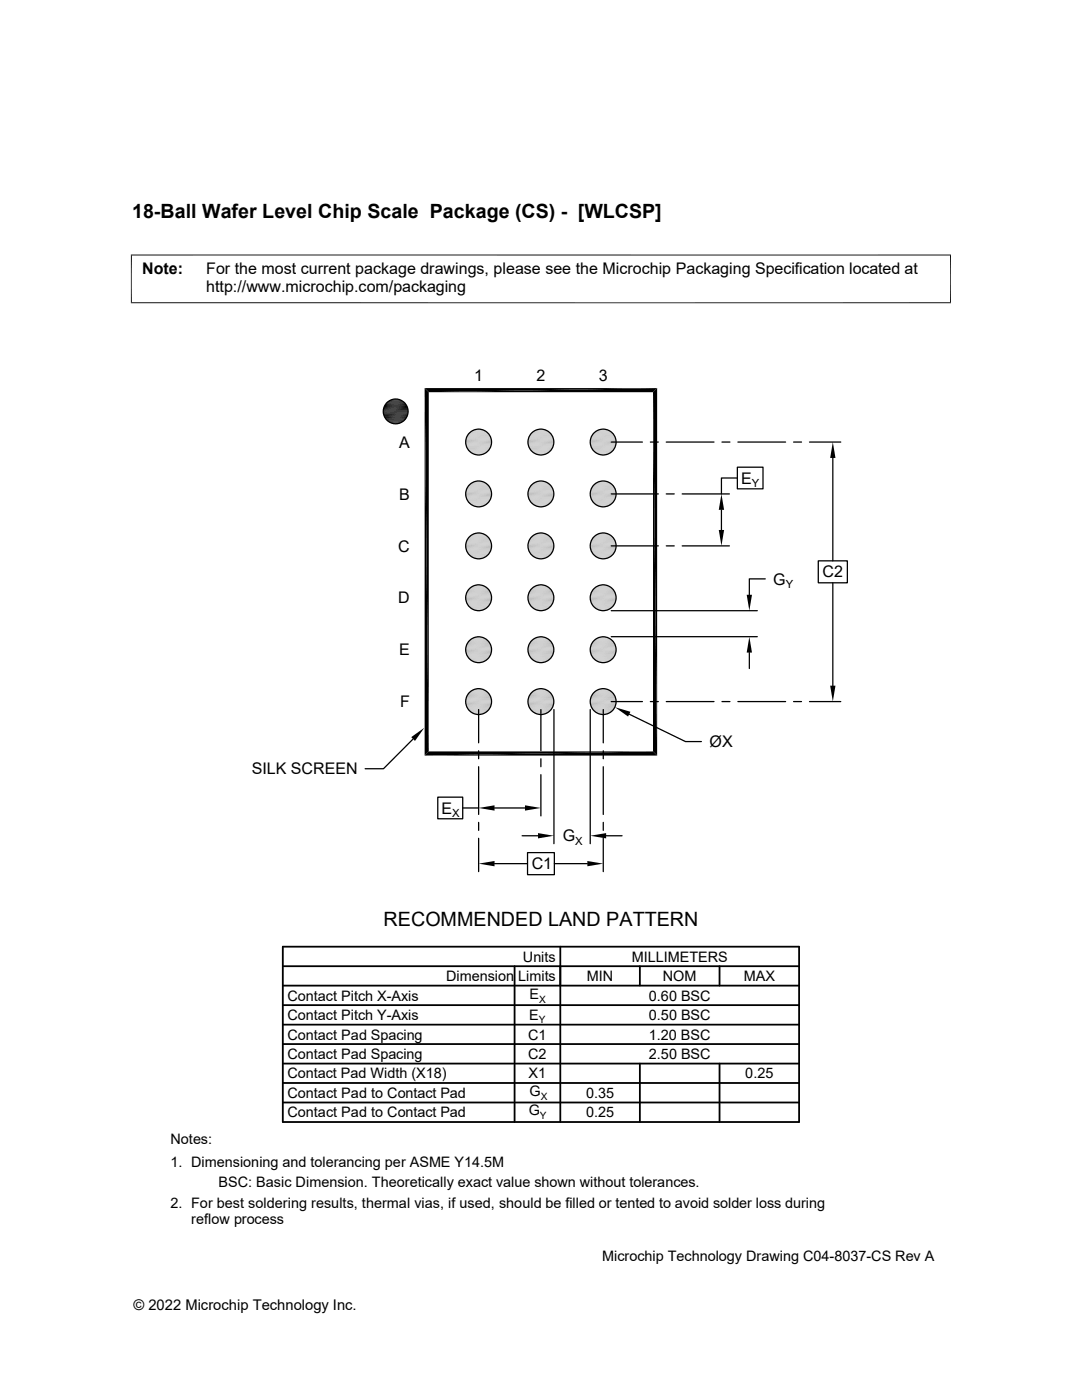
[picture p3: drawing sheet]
<svg xmlns="http://www.w3.org/2000/svg" width="216mm" height="279mm" viewBox="0 0 216 279" stroke-linecap="round" stroke-linejoin="round" font-family="sans-serif">
<g fill="#000">
<path d="M78 79.8h1.9zM78.2 79.8h1.7zM78.2 79.8h1.5zM78.4 79.7l1.3 .1zM78.4 79.7h1.1zM78.7 79.7h.8zM78.7 79.7h.6zM84.7 77.4l.9 72.6-.9 .8zM84.7 77.4l.9 .9v71.7zM85.6 78.3l45.5-.9-.8 .9zM84.7 77.4h46.4l-45.5 .9zM78 84.4l1.7 .1z"/>
<path d="M78 84.4h1.9zM78.2 84.5h1.3zM78.2 84.5h1.5zM78.4 84.5l.9 .1zM78.4 84.5h1.1zM78.7 84.6h.6zM84.7 150.8l45.6-.8 .8 .8zM84.7 150.8l.9-.8h44.7zM130.3 78.3l.8 72.5-.8-.8zM130.3 78.3l.8-.9v73.4z"/>
</g>
<g fill="none" stroke="#000" stroke-width=".2">
<path d="M77.6 80h2.7M77.8 79.9h2.3M76.6 83.1h4.7M76.7 80.9h4.5M76.8 83.5h4.3M76.8 80.7h4.3M76.9 80.6h4.1M76.9 83.7h4.1M77.1 80.4h3.7M77.1 83.8h3.7M77.2 80.2h3.5M77.2 84h3.5"/>
<path d="M77.4 84.1h3.1M77.4 80.1h3.1M77.6 84.2h2.7M77.8 84.3h2.3"/>
</g>
<path d="M76.5 82h4.9M76.5 82.4h4.9M76.5 81.6h4.9M76.6 81.3h4.7M76.6 82.9h4.7M76.6 81.1h4.7M76.7 83.3h4.5" fill="none" stroke="#000" stroke-width=".21"/>
<path d="M76.5 81.8h4.9M76.5 82.2h4.9M76.5 82.7h4.9" fill="none" stroke="#000" stroke-width=".23"/>
<circle cx="79" cy="82.1" r="2.47" fill="none" stroke="#000" stroke-width=".25"/>
<g fill="#c0c0c0">
<path d="M95.2 85.7h.6z"/>
<path d="M107.7 85.7h.6z"/>
<path d="M120.1 85.7h.6z"/>
<path d="M119.8 85.7h1.1z"/>
<path d="M120.1 85.7h.8z"/>
<path d="M107.4 85.7h1.1z"/>
<path d="M107.7 85.7h.8z"/>
<path d="M94.9 85.7h1.1z"/>
<path d="M95.2 85.7h.8z"/>
<path d="M119.6 85.8h1.6z"/>
<path d="M119.8 85.7l1.4 .1z"/>
<path d="M107.2 85.8h1.5z"/>
<path d="M107.4 85.7l1.3 .1z"/>
<path d="M94.7 85.8h1.6z"/>
<path d="M94.9 85.7l1.4 .1z"/>
</g>
<path d="M119.3 85.8h2" fill="none" stroke="#c0c0c0" stroke-width=".2"/>
<path d="M119.6 85.8h1.7z" fill="#c0c0c0"/>
<path d="M106.9 85.8h2" fill="none" stroke="#c0c0c0" stroke-width=".2"/>
<path d="M107.2 85.8h1.7z" fill="#c0c0c0"/>
<path d="M94.5 85.8h2" fill="none" stroke="#c0c0c0" stroke-width=".2"/>
<path d="M94.7 85.8h1.8z" fill="#c0c0c0"/>
<g fill="none" stroke="#c0c0c0" stroke-width=".2">
<path d="M93.3 86.8h4.4M93.3 89.7h4.4M93.4 89.8h4.2M93.4 86.6h4.2M93.6 86.4h3.9M93.6 90h3.9M93.7 90.2h3.6M93.7 86.3h3.6M93.9 90.3h3.2M93.9 86.1h3.2M94.1 86h2.8M94.1 90.4h2.8"/>
<path d="M94.3 90.6h2.4M94.3 85.9h2.4M105.7 86.8h4.5M105.7 89.7h4.5M105.8 89.8h4.2M105.8 86.6h4.2M106 86.4h3.9M106 90h3.9M106.1 90.2h3.6M106.1 86.3h3.6M106.3 90.3h3.2M106.3 86.1h3.2"/>
<path d="M106.5 86h2.8M106.5 90.4h2.8M106.7 90.6h2.5M106.7 85.9h2.5M118.2 86.8h4.4M118.2 89.7h4.4M118.3 89.8h4.1M118.3 86.6h4.1M118.4 86.4h3.9M118.4 90h3.9M118.6 90.2h3.5M118.6 86.3h3.5"/>
<path d="M118.8 90.3h3.2M118.8 86.1h3.2M118.9 86h2.9M118.9 90.4h2.9M119.1 90.6h2.5M119.1 85.9h2.5"/>
</g>
<g fill="none" stroke="#c0c0c0" stroke-width=".21">
<path d="M93 88.8h5M93 87.4h5M93.1 87.2h4.8M93.1 89.2h4.8M93.2 89.5h4.6M93.2 87h4.6M105.4 88.8h5.1M105.4 87.4h5M105.5 87.2h4.9M105.5 89.2h4.9M105.6 89.5h4.7M105.6 87h4.7"/>
<path d="M117.8 88.8h5.1M117.9 87.4h5M117.9 87.2h4.9M117.9 89.2h4.9M118 89.5h4.7M118 87h4.7"/>
</g>
<g fill="none" stroke="#c0c0c0" stroke-width=".23">
<path d="M92.9 87.9h5.2M92.9 88.1h5.2M92.9 88.3h5.2M92.9 88.6h5.2M93 87.6h5M93 89h5M105.3 87.9h5.2M105.3 88.1h5.2M105.3 88.3h5.2M105.3 88.6h5.2M105.4 87.6h5.1M105.4 89h5"/>
<path d="M117.8 87.9h5.1M117.8 88.1h5.2M117.8 88.3h5.2M117.8 88.6h5.1M117.8 87.6h5.1M117.9 89h5"/>
</g>
<path d="M119.3 90.6l1.9 .1z" fill="#c0c0c0"/>
<path d="M119.3 90.6h2" fill="none" stroke="#c0c0c0" stroke-width=".2"/>
<path d="M106.9 90.6l1.8 .1z" fill="#c0c0c0"/>
<path d="M106.9 90.6h2" fill="none" stroke="#c0c0c0" stroke-width=".2"/>
<path d="M94.5 90.6l1.8 .1z" fill="#c0c0c0"/>
<path d="M94.5 90.6h2" fill="none" stroke="#c0c0c0" stroke-width=".2"/>
<g fill="#c0c0c0">
<path d="M119.6 90.7h1.3z"/>
<path d="M119.6 90.7h1.6z"/>
<path d="M107.2 90.7h1.3z"/>
<path d="M107.2 90.7h1.5z"/>
<path d="M94.7 90.7h1.3z"/>
<path d="M94.7 90.7h1.6z"/>
<path d="M95.2 90.8h.6z"/>
<path d="M107.7 90.8h.6z"/>
<path d="M120.1 90.8h.6z"/>
<path d="M119.8 90.7l.9 .1z"/>
<path d="M119.8 90.7h1.1z"/>
<path d="M107.4 90.7l.9 .1z"/>
<path d="M107.4 90.7h1.1z"/>
<path d="M94.9 90.7l.9 .1z"/>
<path d="M94.9 90.7h1.1z"/>
<path d="M95.2 96h.6z"/>
<path d="M107.7 96h.6z"/>
<path d="M120.1 96h.6z"/>
<path d="M119.8 96.1h1.1z"/>
<path d="M120.1 96l.8 .1z"/>
<path d="M107.4 96.1h1.1z"/>
<path d="M107.7 96l.8 .1z"/>
<path d="M94.9 96.1h1.1z"/>
<path d="M95.2 96l.8 .1z"/>
<path d="M119.6 96.1h1.6z"/>
<path d="M119.8 96.1h1.4z"/>
<path d="M107.2 96.1h1.5z"/>
<path d="M107.4 96.1h1.3z"/>
<path d="M94.7 96.1h1.6z"/>
<path d="M94.9 96.1h1.4z"/>
</g>
<path d="M119.3 96.2h2" fill="none" stroke="#c0c0c0" stroke-width=".2"/>
<path d="M119.6 96.1l1.7 .1z" fill="#c0c0c0"/>
<path d="M106.9 96.2h2" fill="none" stroke="#c0c0c0" stroke-width=".2"/>
<path d="M107.2 96.1l1.7 .1z" fill="#c0c0c0"/>
<path d="M94.5 96.2h2" fill="none" stroke="#c0c0c0" stroke-width=".2"/>
<path d="M94.7 96.1l1.8 .1z" fill="#c0c0c0"/>
<g fill="none" stroke="#c0c0c0" stroke-width=".2">
<path d="M93.2 97.4h4.6M93.4 97h4.2M93.6 96.8h3.9M93.7 96.6h3.6M93.9 96.5h3.2M94.1 96.4h2.8M94.3 96.3h2.4M105.6 97.4h4.7M105.8 97h4.2M106 96.8h3.9M106.1 96.6h3.6M106.3 96.5h3.2"/>
<path d="M106.5 96.4h2.8M106.7 96.3h2.5M118 97.4h4.7M118.3 97h4.1M118.4 96.8h3.9M118.6 96.6h3.5M118.8 96.5h3.2M118.9 96.4h2.9M119.1 96.3h2.5M93.3 100h4.4M93.4 100.2h4.2M93.6 100.4h3.9"/>
<path d="M93.7 100.5h3.6M93.9 100.7h3.2M94.1 100.8h2.8M94.3 100.9h2.4M105.7 100h4.5M105.8 100.2h4.2M106 100.4h3.9M106.1 100.5h3.6M106.3 100.7h3.2M106.5 100.8h2.8M106.7 100.9h2.5M118.2 100h4.4"/>
<path d="M118.3 100.2h4.1M118.4 100.4h3.9M118.6 100.5h3.5M118.8 100.7h3.2M118.9 100.8h2.9M119.1 100.9h2.5"/>
</g>
<g fill="none" stroke="#c0c0c0" stroke-width=".21">
<path d="M93 98h5M93 99.4h5M93.1 97.6h4.8M93.1 99.6h4.8M93.2 99.8h4.6M93.3 97.2h4.4M105.4 98h5.1M105.4 99.4h5M105.5 97.6h4.9M105.5 99.6h4.9M105.6 99.8h4.7M105.7 97.2h4.5"/>
<path d="M117.8 98h5.1M117.9 99.4h5M117.9 97.6h4.9M117.9 99.6h4.9M118 99.8h4.7M118.2 97.2h4.4"/>
</g>
<g fill="none" stroke="#c0c0c0" stroke-width=".23">
<path d="M92.9 98.2h5.2M92.9 98.5h5.2M92.9 98.7h5.2M92.9 98.9h5.2M93 99.2h5M93 97.8h5M105.3 98.2h5.2M105.3 98.5h5.2M105.3 98.7h5.2M105.3 98.9h5.2M105.4 99.2h5.1M105.4 97.8h5"/>
<path d="M117.8 98.2h5.1M117.8 98.5h5.2M117.8 98.7h5.2M117.8 98.9h5.1M117.8 99.2h5.1M117.9 97.8h5"/>
</g>
<path d="M119.3 101h1.9z" fill="#c0c0c0"/>
<path d="M119.3 101h2" fill="none" stroke="#c0c0c0" stroke-width=".2"/>
<path d="M106.9 101h1.8z" fill="#c0c0c0"/>
<path d="M106.9 101h2" fill="none" stroke="#c0c0c0" stroke-width=".2"/>
<path d="M94.5 101h1.8z" fill="#c0c0c0"/>
<path d="M94.5 101h2" fill="none" stroke="#c0c0c0" stroke-width=".2"/>
<g fill="#c0c0c0">
<path d="M119.6 101l1.3 .1z"/>
<path d="M119.6 101h1.6z"/>
<path d="M107.2 101l1.3 .1z"/>
<path d="M107.2 101h1.5z"/>
<path d="M94.7 101l1.3 .1z"/>
<path d="M94.7 101h1.6z"/>
<path d="M95.2 101.2h.6z"/>
<path d="M107.7 101.2h.6z"/>
<path d="M120.1 101.2h.6z"/>
<path d="M119.8 101.1l.9 .1z"/>
<path d="M119.8 101.1h1.1z"/>
<path d="M107.4 101.1l.9 .1z"/>
<path d="M107.4 101.1h1.1z"/>
<path d="M94.9 101.1l.9 .1z"/>
<path d="M94.9 101.1h1.1z"/>
<path d="M95.2 106.4h.6z"/>
<path d="M107.7 106.4h.6z"/>
<path d="M120.1 106.4h.6z"/>
<path d="M119.8 106.4h1.1z"/>
<path d="M120.1 106.4h.8z"/>
<path d="M107.4 106.4h1.1z"/>
<path d="M107.7 106.4h.8z"/>
<path d="M94.9 106.4h1.1z"/>
<path d="M95.2 106.4h.8z"/>
<path d="M119.6 106.5h1.6z"/>
<path d="M119.8 106.4l1.4 .1z"/>
<path d="M107.2 106.5h1.5z"/>
<path d="M107.4 106.4l1.3 .1z"/>
<path d="M94.7 106.5h1.6z"/>
<path d="M94.9 106.4l1.4 .1z"/>
</g>
<path d="M119.3 106.5h2" fill="none" stroke="#c0c0c0" stroke-width=".2"/>
<path d="M119.6 106.5l1.7 .1z" fill="#c0c0c0"/>
<path d="M106.9 106.5h2" fill="none" stroke="#c0c0c0" stroke-width=".2"/>
<path d="M107.2 106.5l1.7 .1z" fill="#c0c0c0"/>
<path d="M94.5 106.5h2" fill="none" stroke="#c0c0c0" stroke-width=".2"/>
<path d="M94.7 106.5l1.8 .1z" fill="#c0c0c0"/>
<g fill="none" stroke="#c0c0c0" stroke-width=".2">
<path d="M93.3 107.5h4.4M93.3 110.4h4.4M93.4 110.6h4.2M93.4 107.3h4.2M93.6 107.1h3.9M93.6 110.7h3.9M93.7 110.9h3.6M93.7 107h3.6M93.9 111h3.2M93.9 106.8h3.2M94.1 106.7h2.8M94.1 111.2h2.8"/>
<path d="M94.3 111.3h2.4M94.3 106.6h2.4M105.7 107.5h4.5M105.7 110.4h4.5M105.8 110.6h4.2M105.8 107.3h4.2M106 107.1h3.9M106 110.7h3.9M106.1 110.9h3.6M106.1 107h3.6M106.3 111h3.2M106.3 106.8h3.2"/>
<path d="M106.5 106.7h2.8M106.5 111.2h2.8M106.7 111.3h2.5M106.7 106.6h2.5M118.2 107.5h4.4M118.2 110.4h4.4M118.3 110.6h4.1M118.3 107.3h4.1M118.4 107.1h3.9M118.4 110.7h3.9M118.6 110.9h3.5M118.6 107h3.5"/>
<path d="M118.8 111h3.2M118.8 106.8h3.2M118.9 106.7h2.9M118.9 111.2h2.9M119.1 111.3h2.5M119.1 106.6h2.5"/>
</g>
<g fill="none" stroke="#c0c0c0" stroke-width=".21">
<path d="M93 109.5h5M93 108.1h5M93.1 107.9h4.8M93.1 110h4.8M93.2 110.2h4.6M93.2 107.7h4.6M105.4 109.5h5.1M105.4 108.1h5M105.5 107.9h4.9M105.5 110h4.9M105.6 110.2h4.7M105.6 107.7h4.7"/>
<path d="M117.8 109.5h5.1M117.9 108.1h5M117.9 107.9h4.9M117.9 110h4.9M118 110.2h4.7M118 107.7h4.7"/>
</g>
<g fill="none" stroke="#c0c0c0" stroke-width=".23">
<path d="M92.9 108.6h5.2M92.9 108.8h5.2M92.9 109.1h5.2M92.9 109.3h5.2M93 108.4h5M93 109.7h5M105.3 108.6h5.2M105.3 108.8h5.2M105.3 109.1h5.2M105.3 109.3h5.2M105.4 108.4h5.1M105.4 109.7h5"/>
<path d="M117.8 108.6h5.1M117.8 108.8h5.2M117.8 109.1h5.2M117.8 109.3h5.1M117.8 108.4h5.1M117.9 109.7h5"/>
</g>
<path d="M119.3 111.3l1.9 .1z" fill="#c0c0c0"/>
<path d="M119.3 111.4h2" fill="none" stroke="#c0c0c0" stroke-width=".2"/>
<path d="M106.9 111.3l1.8 .1z" fill="#c0c0c0"/>
<path d="M106.9 111.4h2" fill="none" stroke="#c0c0c0" stroke-width=".2"/>
<path d="M94.5 111.3l1.8 .1z" fill="#c0c0c0"/>
<path d="M94.5 111.4h2" fill="none" stroke="#c0c0c0" stroke-width=".2"/>
<g fill="#c0c0c0">
<path d="M119.6 111.4l1.3 .1z"/>
<path d="M119.6 111.4h1.6z"/>
<path d="M107.2 111.4l1.3 .1z"/>
<path d="M107.2 111.4h1.5z"/>
<path d="M94.7 111.4l1.3 .1z"/>
<path d="M94.7 111.4h1.6z"/>
<path d="M95.2 111.5h.6z"/>
<path d="M107.7 111.5h.6z"/>
<path d="M120.1 111.5h.6z"/>
<path d="M119.8 111.5h.9z"/>
<path d="M119.8 111.5h1.1z"/>
<path d="M107.4 111.5h.9z"/>
<path d="M107.4 111.5h1.1z"/>
<path d="M94.9 111.5h.9z"/>
<path d="M94.9 111.5h1.1z"/>
<path d="M95.2 116.7h.6z"/>
<path d="M107.7 116.7h.6z"/>
<path d="M120.1 116.7h.6z"/>
<path d="M119.8 116.8h1.1z"/>
<path d="M120.1 116.7l.8 .1z"/>
<path d="M107.4 116.8h1.1z"/>
<path d="M107.7 116.7l.8 .1z"/>
<path d="M94.9 116.8h1.1z"/>
<path d="M95.2 116.7l.8 .1z"/>
<path d="M119.6 116.8h1.6z"/>
<path d="M119.8 116.8h1.4z"/>
<path d="M107.2 116.8h1.5z"/>
<path d="M107.4 116.8h1.3z"/>
<path d="M94.7 116.8h1.6z"/>
<path d="M94.9 116.8h1.4z"/>
</g>
<path d="M119.3 116.9h2" fill="none" stroke="#c0c0c0" stroke-width=".2"/>
<path d="M119.6 116.8l1.7 .1z" fill="#c0c0c0"/>
<path d="M106.9 116.9h2" fill="none" stroke="#c0c0c0" stroke-width=".2"/>
<path d="M107.2 116.8l1.7 .1z" fill="#c0c0c0"/>
<path d="M94.5 116.9h2" fill="none" stroke="#c0c0c0" stroke-width=".2"/>
<path d="M94.7 116.8l1.8 .1z" fill="#c0c0c0"/>
<g fill="none" stroke="#c0c0c0" stroke-width=".2">
<path d="M93.3 117.9h4.4M93.4 117.7h4.2M93.6 117.5h3.9M93.7 117.4h3.6M93.9 117.2h3.2M94.1 117.1h2.8M94.3 117h2.4M105.7 117.9h4.5M105.8 117.7h4.2M106 117.5h3.9M106.1 117.4h3.6M106.3 117.2h3.2"/>
<path d="M106.5 117.1h2.8M106.7 117h2.5M118.2 117.9h4.4M118.3 117.7h4.1M118.4 117.5h3.9M118.6 117.4h3.5M118.8 117.2h3.2M118.9 117.1h2.9M119.1 117h2.5M93.3 120.7h4.4M93.4 120.9h4.2M93.6 121.1h3.9"/>
<path d="M93.7 121.3h3.6M93.9 121.4h3.2M94.1 121.5h2.8M94.3 121.6h2.4M105.7 120.7h4.5M105.8 120.9h4.2M106 121.1h3.9M106.1 121.3h3.6M106.3 121.4h3.2M106.5 121.5h2.8M106.7 121.6h2.5M118.2 120.7h4.4"/>
<path d="M118.3 120.9h4.1M118.4 121.1h3.9M118.6 121.3h3.5M118.8 121.4h3.2M118.9 121.5h2.9M119.1 121.6h2.5"/>
</g>
<g fill="none" stroke="#c0c0c0" stroke-width=".21">
<path d="M93 118.7h5M93.1 118.3h4.8M93.2 118.1h4.6M105.4 118.7h5.1M105.5 118.3h4.9M105.6 118.1h4.7M117.8 118.7h5.1M117.9 118.3h4.9M118 118.1h4.7M93 120.1h5M93.1 120.3h4.8M93.2 120.5h4.6"/>
<path d="M105.4 120.1h5M105.5 120.3h4.9M105.6 120.5h4.7M117.9 120.1h5M117.9 120.3h4.9M118 120.5h4.7"/>
</g>
<g fill="none" stroke="#c0c0c0" stroke-width=".23">
<path d="M92.9 118.9h5.2M92.9 119.2h5.2M92.9 119.4h5.2M92.9 119.6h5.2M93 119.9h5M93 118.5h5M105.3 118.9h5.2M105.3 119.2h5.2M105.3 119.4h5.2M105.3 119.6h5.2M105.4 119.9h5.1M105.4 118.5h5"/>
<path d="M117.8 118.9h5.1M117.8 119.2h5.2M117.8 119.4h5.2M117.8 119.6h5.1M117.8 119.9h5.1M117.9 118.5h5"/>
</g>
<path d="M119.3 121.7l1.9 .1z" fill="#c0c0c0"/>
<path d="M119.3 121.7h2" fill="none" stroke="#c0c0c0" stroke-width=".2"/>
<path d="M106.9 121.7l1.8 .1z" fill="#c0c0c0"/>
<path d="M106.9 121.7h2" fill="none" stroke="#c0c0c0" stroke-width=".2"/>
<path d="M94.5 121.7l1.8 .1z" fill="#c0c0c0"/>
<path d="M94.5 121.7h2" fill="none" stroke="#c0c0c0" stroke-width=".2"/>
<g fill="#c0c0c0">
<path d="M119.6 121.8h1.3z"/>
<path d="M119.6 121.8h1.6z"/>
<path d="M107.2 121.8h1.3z"/>
<path d="M107.2 121.8h1.5z"/>
<path d="M94.7 121.8h1.3z"/>
<path d="M94.7 121.8h1.6z"/>
<path d="M95.2 121.9h.6z"/>
<path d="M107.7 121.9h.6z"/>
<path d="M120.1 121.9h.6z"/>
<path d="M119.8 121.8l.9 .1z"/>
<path d="M119.8 121.8h1.1z"/>
<path d="M107.4 121.8l.9 .1z"/>
<path d="M107.4 121.8h1.1z"/>
<path d="M94.9 121.8l.9 .1z"/>
<path d="M94.9 121.8h1.1z"/>
<path d="M95.2 127.1h.6z"/>
<path d="M107.7 127.1h.6z"/>
<path d="M120.1 127.1h.6z"/>
<path d="M119.8 127.1h1.1z"/>
<path d="M120.1 127.1h.8z"/>
<path d="M107.4 127.1h1.1z"/>
<path d="M107.7 127.1h.8z"/>
<path d="M94.9 127.1h1.1z"/>
<path d="M95.2 127.1h.8z"/>
<path d="M119.6 127.2h1.6z"/>
<path d="M119.8 127.1l1.4 .1z"/>
<path d="M107.2 127.2h1.5z"/>
<path d="M107.4 127.1l1.3 .1z"/>
<path d="M94.7 127.2h1.6z"/>
<path d="M94.9 127.1l1.4 .1z"/>
</g>
<path d="M119.3 127.2h2" fill="none" stroke="#c0c0c0" stroke-width=".2"/>
<path d="M119.6 127.2l1.7 .1z" fill="#c0c0c0"/>
<path d="M106.9 127.2h2" fill="none" stroke="#c0c0c0" stroke-width=".2"/>
<path d="M107.2 127.2l1.7 .1z" fill="#c0c0c0"/>
<path d="M94.5 127.2h2" fill="none" stroke="#c0c0c0" stroke-width=".2"/>
<path d="M94.7 127.2l1.8 .1z" fill="#c0c0c0"/>
<g fill="none" stroke="#c0c0c0" stroke-width=".2">
<path d="M93.2 130.9h4.6M93.3 128.2h4.4M93.4 131.3h4.2M93.4 128h4.2M93.6 127.9h3.9M93.6 131.4h3.9M93.7 131.6h3.6M93.7 127.7h3.6M93.9 131.8h3.2M93.9 127.6h3.2M94.1 127.4h2.8M94.1 131.9h2.8"/>
<path d="M94.3 132h2.4M94.3 127.3h2.4M105.6 130.9h4.7M105.7 128.2h4.5M105.8 131.3h4.2M105.8 128h4.2M106 127.9h3.9M106 131.4h3.9M106.1 131.6h3.6M106.1 127.7h3.6M106.3 131.8h3.2M106.3 127.6h3.2"/>
<path d="M106.5 127.4h2.8M106.5 131.9h2.8M106.7 132h2.5M106.7 127.3h2.5M118 130.9h4.7M118.2 128.2h4.4M118.3 131.3h4.1M118.3 128h4.1M118.4 127.9h3.9M118.4 131.4h3.9M118.6 131.6h3.5M118.6 127.7h3.5"/>
<path d="M118.8 131.8h3.2M118.8 127.6h3.2M118.9 127.4h2.9M118.9 131.9h2.9M119.1 132h2.5M119.1 127.3h2.5"/>
</g>
<g fill="none" stroke="#c0c0c0" stroke-width=".21">
<path d="M93 130.2h5M93 128.9h5M93.1 128.7h4.8M93.1 130.7h4.8M93.2 128.4h4.6M93.3 131.1h4.4M105.4 130.2h5.1M105.4 128.9h5M105.5 128.7h4.9M105.5 130.7h4.9M105.6 128.4h4.7M105.7 131.1h4.5"/>
<path d="M117.8 130.2h5.1M117.9 128.9h5M117.9 128.7h4.9M117.9 130.7h4.9M118 128.4h4.7M118.2 131.1h4.4"/>
</g>
<g fill="none" stroke="#c0c0c0" stroke-width=".23">
<path d="M92.9 129.3h5.2M92.9 129.6h5.2M92.9 129.8h5.2M92.9 130h5.2M93 129.1h5M93 130.5h5M105.3 129.3h5.2M105.3 129.6h5.2M105.3 129.8h5.2M105.3 130h5.2M105.4 129.1h5.1M105.4 130.5h5"/>
<path d="M117.8 129.3h5.1M117.8 129.6h5.2M117.8 129.8h5.2M117.8 130h5.1M117.8 129.1h5.1M117.9 130.5h5"/>
</g>
<path d="M119.3 132l1.9 .1z" fill="#c0c0c0"/>
<path d="M119.3 132.1h2" fill="none" stroke="#c0c0c0" stroke-width=".2"/>
<path d="M106.9 132l1.8 .1z" fill="#c0c0c0"/>
<path d="M106.9 132.1h2" fill="none" stroke="#c0c0c0" stroke-width=".2"/>
<path d="M94.5 132l1.8 .1z" fill="#c0c0c0"/>
<path d="M94.5 132.1h2" fill="none" stroke="#c0c0c0" stroke-width=".2"/>
<g fill="#c0c0c0">
<path d="M119.6 132.1l1.3 .1z"/>
<path d="M119.6 132.1h1.6z"/>
<path d="M107.2 132.1l1.3 .1z"/>
<path d="M107.2 132.1h1.5z"/>
<path d="M94.7 132.1l1.3 .1z"/>
<path d="M94.7 132.1h1.6z"/>
<path d="M95.2 132.2h.6z"/>
<path d="M107.7 132.2h.6z"/>
<path d="M120.1 132.2h.6z"/>
<path d="M119.8 132.2h.9z"/>
<path d="M119.8 132.2h1.1z"/>
<path d="M107.4 132.2h.9z"/>
<path d="M107.4 132.2h1.1z"/>
<path d="M94.9 132.2h.9z"/>
<path d="M94.9 132.2h1.1z"/>
<path d="M95.2 137.5h.6z"/>
<path d="M107.7 137.5h.6z"/>
<path d="M120.1 137.5h.6z"/>
<path d="M119.8 137.5h1.1z"/>
<path d="M120.1 137.5h.8z"/>
<path d="M107.4 137.5h1.1z"/>
<path d="M107.7 137.5h.8z"/>
<path d="M94.9 137.5h1.1z"/>
<path d="M95.2 137.5h.8z"/>
<path d="M119.6 137.6h1.6z"/>
<path d="M119.8 137.5l1.4 .1z"/>
<path d="M107.2 137.6h1.5z"/>
<path d="M107.4 137.5l1.3 .1z"/>
<path d="M94.7 137.6h1.6z"/>
<path d="M94.9 137.5l1.4 .1z"/>
</g>
<path d="M119.3 137.6h2" fill="none" stroke="#c0c0c0" stroke-width=".2"/>
<path d="M119.6 137.6h1.7z" fill="#c0c0c0"/>
<path d="M106.9 137.6h2" fill="none" stroke="#c0c0c0" stroke-width=".2"/>
<path d="M107.2 137.6h1.7z" fill="#c0c0c0"/>
<path d="M94.5 137.6h2" fill="none" stroke="#c0c0c0" stroke-width=".2"/>
<path d="M94.7 137.6h1.8z" fill="#c0c0c0"/>
<g fill="none" stroke="#c0c0c0" stroke-width=".2">
<path d="M93.3 138.6h4.4M93.4 138.4h4.2M93.6 138.2h3.9M93.7 138.1h3.6M93.9 137.9h3.2M94.1 137.8h2.8M94.3 137.7h2.4M105.7 138.6h4.5M105.8 138.4h4.2M106 138.2h3.9M106.1 138.1h3.6M106.3 137.9h3.2"/>
<path d="M106.5 137.8h2.8M106.7 137.7h2.5M118.2 138.6h4.4M118.3 138.4h4.1M118.4 138.2h3.9M118.6 138.1h3.5M118.8 137.9h3.2M118.9 137.8h2.9M119.1 137.7h2.5M93.3 141.4h4.4M93.4 141.6h4.2M93.6 141.8h3.9"/>
<path d="M93.7 142h3.6M93.9 142.1h3.2M94.1 142.2h2.8M94.3 142.4h2.4M105.7 141.4h4.5M105.8 141.6h4.2M106 141.8h3.9M106.1 142h3.6M106.3 142.1h3.2M106.5 142.2h2.8M106.7 142.4h2.5M118.2 141.4h4.4"/>
<path d="M118.3 141.6h4.1M118.4 141.8h3.9M118.6 142h3.5M118.8 142.1h3.2M118.9 142.2h2.9M119.1 142.4h2.5"/>
</g>
<g fill="none" stroke="#c0c0c0" stroke-width=".21">
<path d="M93 139.4h5M93.1 139h4.8M93.2 138.8h4.6M105.4 139.4h5.1M105.5 139h4.9M105.6 138.8h4.7M117.8 139.4h5.1M117.9 139h4.9M118 138.8h4.7M93 140.8h5M93.1 141h4.8M93.2 141.2h4.6"/>
<path d="M105.4 140.8h5M105.5 141h4.9M105.6 141.2h4.7M117.9 140.8h5M117.9 141h4.9M118 141.2h4.7"/>
</g>
<g fill="none" stroke="#c0c0c0" stroke-width=".23">
<path d="M92.9 139.7h5.2M92.9 139.9h5.2M93 139.2h5M105.3 139.7h5.2M105.3 139.9h5.2M105.4 139.2h5M117.8 139.7h5.1M117.8 139.9h5.2M117.9 139.2h5M92.9 140.1h5.2M92.9 140.4h5.2M93 140.6h5"/>
<path d="M105.3 140.1h5.2M105.3 140.4h5.2M105.4 140.6h5.1M117.8 140.1h5.2M117.8 140.4h5.1M117.8 140.6h5.1"/>
</g>
<path d="M119.3 142.4l1.9 .1z" fill="#c0c0c0"/>
<path d="M119.3 142.4h2" fill="none" stroke="#c0c0c0" stroke-width=".2"/>
<path d="M106.9 142.4l1.8 .1z" fill="#c0c0c0"/>
<path d="M106.9 142.4h2" fill="none" stroke="#c0c0c0" stroke-width=".2"/>
<path d="M94.5 142.4l1.8 .1z" fill="#c0c0c0"/>
<path d="M94.5 142.4h2" fill="none" stroke="#c0c0c0" stroke-width=".2"/>
<g fill="#c0c0c0">
<path d="M119.6 142.5h1.3z"/>
<path d="M119.6 142.5h1.6z"/>
<path d="M107.2 142.5h1.3z"/>
<path d="M107.2 142.5h1.5z"/>
<path d="M94.7 142.5h1.3z"/>
<path d="M94.7 142.5h1.6z"/>
<path d="M95.2 142.6h.6z"/>
<path d="M107.7 142.6h.6z"/>
<path d="M120.1 142.6h.6z"/>
<path d="M119.8 142.5l.9 .1z"/>
<path d="M119.8 142.5h1.1z"/>
<path d="M107.4 142.5l.9 .1z"/>
<path d="M107.4 142.5h1.1z"/>
<path d="M94.9 142.5l.9 .1z"/>
<path d="M94.9 142.5h1.1z"/>
</g>
<g fill="none" stroke="#000" stroke-width=".25">
<path d="M122 98.6h9.4M122 88.2h6.2M129.8 88.2h1.6M132.9 88.2h9.6M132.9 98.6h1.6M136.1 98.6h9.4M144.1 88.2h1.5M147.1 93.2h5.2v4.4h-5.2zM147.1 95.4h-3.1v3.2M147.2 88.2h9.6M158.3 88.2h1.6M161.5 88.2h6.3"/>
<path d="M166.2 91.4v20.5M122 108.9h9.4M132.9 108.9h1.6M136.1 108.9h9.4M144 101.7v4.1M152.7 115.5h-3.2v3.2M163.3 111.9h5.8v4.4h-5.8zM166.2 116.3v20.5M122 127.1h29.1M122 121.9h29.1M149.5 130.2v3.2M82.4 147.5l-5.9 5.9h-3.6"/>
<path d="M87.4 159.1h4.9v4.3h-4.9zM95.5 141.6v6.7M95.5 149.8v1.6M95.5 153v9.5M107.9 141.6v8.2M107.9 151.4v1.6M107.9 154.6v8.2M110.5 141.6v26.8M117.8 141.6v26.8M120.4 141.6v6.7M120.4 149.8v1.6M120.4 153v9.5"/>
<path d="M122 140h6.2M125.6 142.5l11.2 5.5h3.2M129.8 140h1.6M132.9 140h9.6M144.1 140h1.5M147.2 140h9.6M158.3 140h1.6M161.5 140h6.3M92.3 161.2h3.2M95.5 164.1v1.6M95.5 167.3v6.6M98.7 172.4h6.6"/>
<path d="M98.7 161.2h6.1M104.2 166.8h3.2M105.3 170.2h5.3v4.4h-5.3zM110.6 172.4h6.6M120.4 164.1v1.6M120.4 167.3v6.6M120.9 166.8h3.2"/>
<circle cx="95.5" cy="88.2" r="2.58"/>
<circle cx="95.5" cy="98.6" r="2.58"/>
<circle cx="107.9" cy="98.6" r="2.58"/>
<circle cx="107.9" cy="88.2" r="2.58"/>
<circle cx="120.4" cy="88.2" r="2.58"/>
<circle cx="120.4" cy="98.6" r="2.58"/>
<circle cx="95.5" cy="119.3" r="2.58"/>
<circle cx="95.5" cy="109" r="2.58"/>
<circle cx="107.9" cy="109" r="2.58"/>
<circle cx="107.9" cy="119.3" r="2.58"/>
<circle cx="120.4" cy="109" r="2.58"/>
<circle cx="120.4" cy="119.3" r="2.58"/>
<circle cx="95.5" cy="129.7" r="2.58"/>
<circle cx="107.9" cy="129.7" r="2.58"/>
<circle cx="120.4" cy="129.7" r="2.58"/>
<circle cx="95.5" cy="140" r="2.58"/>
<circle cx="107.9" cy="140" r="2.58"/>
<circle cx="120.4" cy="140" r="2.58"/>
</g>
<g fill="none" stroke="#000" stroke-width=".36">
<path d="M56.4 192.8h103M56.4 188.9h103v35h-103zM56.4 196.7h103M102.7 192.8v31.1M111.8 188.9v35M127.7 192.8v3.9M143.6 192.8v3.9M56.4 212.3h103M56.4 216.1h103M56.4 204.5h103M56.4 200.6h103M56.4 208.4h103"/>
<path d="M127.7 212.3v11.6M143.6 212.3v11.6M56.4 220h103"/>
</g>
<path d="M26.1 50.9h163.7M26.2 50.8v9.7M189.7 50.8v9.7M26.1 60.4h163.7" fill="none" stroke="#000" stroke-width=".2"/>
<g fill="#000">
<path d="M166.2 88.2l.5 3.2h-1zM143.4 105.8h1.1l-.5 3.1zM144 98.6l.5 3.1h-1.1zM149 118.7h1.1l-.6 3.2zM149.5 127.1l.6 3.1h-1.1zM165.7 136.8h1l-.5 3.2zM82.1 147.1l2.6-1.9-1.9 2.7zM122.7 141.1l3.1 .9-.5 1zM95.5 161.2l3.2-.5v1.1zM95.5 172.4l3.2-.6v1.1zM104.8 160.7l3.1 .5-3.1 .6zM107.4 166.3l3.1 .5-3.1 .5z"/>
<path d="M117.2 171.8l3.2 .6-3.2 .5zM117.8 166.8l3.1-.5v1z"/>
</g>
<g font-size="3.9">
<text x="26.4" y="43.5">18-Ball Wafer Level Chip Scale Package (CS) - [WLCSP]</text>
<text x="76.5" y="184.8">RECOMMENDED LAND PATTERN</text>
</g>
<g font-size="3.2">
<text x="28.4" y="54.7">Note:</text>
<text x="41.1" y="58.3">http://www.microchip.com/packaging</text>
<text x="41.1" y="54.7">For the most current package drawings, please see the Microchip Packaging Specification located at</text>
<text x="94.6" y="76">1</text>
<text x="107.1" y="76">2</text>
<text x="119.5" y="76">3</text>
<text x="79.7" y="89.4">A</text>
<text x="79.7" y="99.7">B</text>
<text x="147.9" y="96.5">E</text>
<text x="79.5" y="110.1">C</text>
<text x="154.3" y="116.6">G</text>
<text x="164.1" y="115.2">C2</text>
<text x="79.5" y="120.4">D</text>
<text x="79.7" y="130.8">E</text>
<text x="79.8" y="141.2">F</text>
<text x="141.6" y="149.1">ØX</text>
<text x="50.2" y="154.5">SILK SCREEN</text>
<text x="88.1" y="162.4">E</text>
<text x="112.3" y="167.9">G</text>
<text x="106.1" y="173.5">C1</text>
</g>
<g font-size="2.9">
<text x="104.3" y="191.9">Units</text>
<text x="126" y="191.9">MILLIMETERS</text>
<text x="89" y="195.8">Dimension Limits</text>
<text x="117.1" y="195.8">MIN</text>
<text x="132.3" y="195.8">NOM</text>
<text x="148.4" y="195.8">MAX</text>
<text x="57.3" y="199.7">Contact Pitch X-Axis</text>
<text x="57.3" y="203.6">Contact Pitch Y-Axis</text>
<text x="105.6" y="203.6">E</text>
<text x="105.7" y="199.5">E</text>
<text x="129.5" y="203.6">0.50 BSC</text>
<text x="129.5" y="199.7">0.60 BSC</text>
<text x="57.3" y="207.5">Contact Pad Spacing</text>
<text x="105.4" y="207.5">C1</text>
<text x="129.5" y="207.5">1.20 BSC</text>
<text x="57.3" y="211.3">Contact Pad Spacing</text>
<text x="57.3" y="215.2">Contact Pad Width (X18)</text>
<text x="105.4" y="211.3">C2</text>
<text x="105.5" y="215.2">X1</text>
<text x="129.5" y="211.3">2.50 BSC</text>
<text x="148.7" y="215.2">0.25</text>
<text x="57.3" y="219.1">Contact Pad to Contact Pad</text>
<text x="105.7" y="218.8">G</text>
<text x="116.9" y="219.1">0.35</text>
<text x="57.3" y="223">Contact Pad to Contact Pad</text>
<text x="105.5" y="222.6">G</text>
<text x="116.9" y="223">0.25</text>
<text x="34" y="228.3">Notes:</text>
<text x="34" y="232.9">1. Dimensioning and tolerancing per ASME Y14.5M</text>
<text x="43.6" y="237">BSC: Basic Dimension. Theoretically exact value shown without tolerances.</text>
<text x="34" y="241">2. For best soldering results, thermal vias, if used, should be filled or tented to avoid solder loss during</text>
<text x="38.1" y="244.3">reflow process</text>
<text x="120.1" y="251.7">Microchip Technology Drawing C04-8037-CS Rev A</text>
<text x="26.6" y="261.3">© 2022 Microchip Technology Inc.</text>
</g>
<g font-size="2.2">
<text x="150" y="97.3">Y</text>
<text x="156.8" y="117.4">Y</text>
<text x="90.2" y="163.1">X</text>
<text x="114.8" y="168.7">X</text>
</g>
<g font-size="2">
<text x="107.6" y="200.1">X</text>
<text x="107.5" y="204.2">Y</text>
<text x="107.9" y="219.5">X</text>
<text x="107.7" y="223.2">Y</text>
</g>
</svg>
